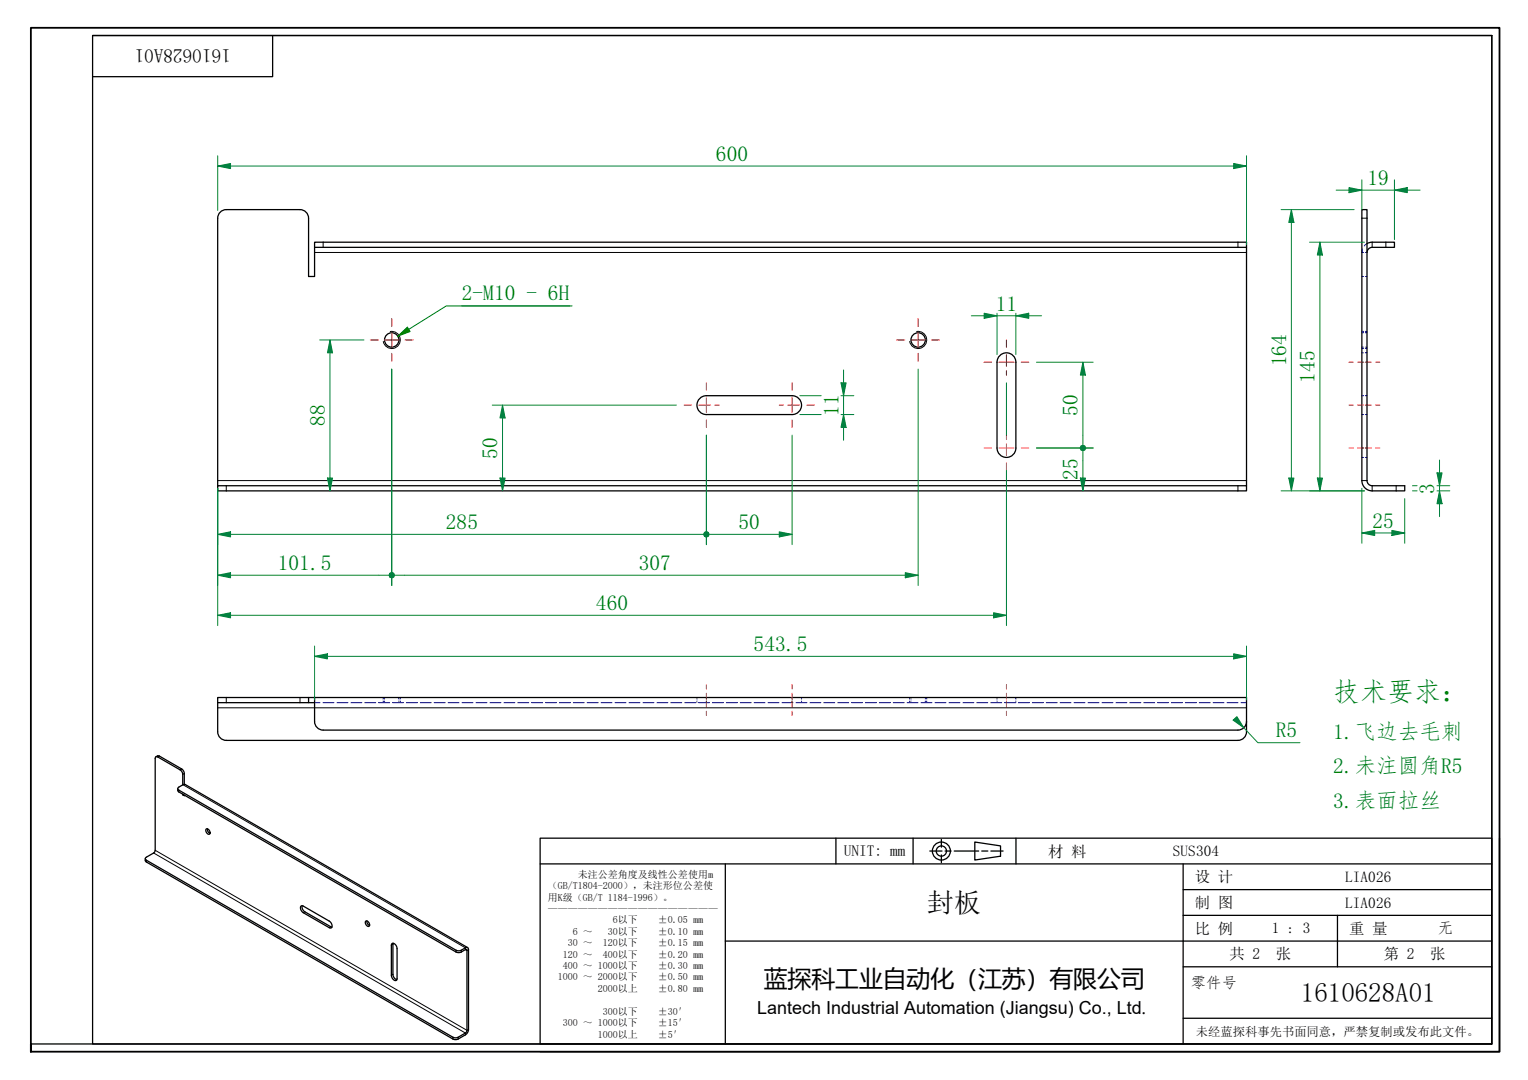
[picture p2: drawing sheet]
<svg xmlns="http://www.w3.org/2000/svg" width="297mm" height="210mm" viewBox="0 0 297 210" stroke-linecap="round" stroke-linejoin="round" font-family="sans-serif">
<g fill="none" stroke="#000" stroke-width=".25">
<path d="M61.2 47.1h181.1v1h-181.1zM61.2 48.1v5.6h-1.2v-11.3a1.67 1.67 0 0 0-1.7-1.7h-14.3a1.67 1.67 0 0 0-1.7 1.7v52M242.3 48.1v46.3M265.7 47.3l1-.2h4.4v1h-4.4a1 1 0 0 0-1 1M136 77.4l.8-.4 .5-.1h16.7a1.83 1.83 0 0 1 1.8 1.8 1.83 1.83 0 0 1-1.8 1.9h-16.7a1.83 1.83 0 0 1-1.7-1.2 1.83 1.83 0 0 1 .4-2zM194.4 69.1a1.83 1.83 0 0 1 2-.4 1.83 1.83 0 0 1 1.1 1.7v16.7a1.83 1.83 0 0 1-1.8 1.8 1.83 1.83 0 0 1-1.9-1.8v-16.7l.1-.5zM42.3 94.4h200v1h-200zM264.7 93.4v-52.7h1v52.7a1 1 0 0 0 1 1h6.4v1h-6.4a2 2 0 0 1-2-2M42.3 135.6h200v6.6a1.67 1.67 0 0 1-1.6 1.7h-196.7a1.67 1.67 0 0 1-1.7-1.7zM60 135.6v1h-17.7M60 136.6h1.2M61.2 135.6v4.6a1.67 1.67 0 0 0 1.6 1.7h177.9a1.67 1.67 0 0 0 1.6-1.7"/>
<path d="M30.3 147.1l.4-.2h.3l4.5 2.6 .3 .7v2.2M35.5 152.5v-2.2l-.4-.6-4.4-2.6-.5 .1v18.1l-.2 .4-1.7 1v.4l59.8 34.5 .8 .1 1.7-1 .2-.4-.1-15.7-1.4 .5-.6-.1-53.9-31.1-.2-.2v-.4M35.5 154.5l.4 .2v-.1M35.5 154.4v.1M35.6 154.4l-.1 .1M28.2 166.9l.1 .4 .2 .2 59.9 34.5h.5l1.6-.9 .4-.3 .2-.6v-15.6l-.2-.4h-.3l-1.3 .6-.6-.1-53.9-31.1-.2-.4 1-.7h.4l54.9 31.7M40.1 161.1a.66 .66 0 0 1 .6 .3 .66 .66 0 0 1 0 .7 .72 .72 0 0 1-.6-1zM40.3 161.1l.1 .4 .4 .5M58.5 176.1l.2-.1 .3 .1 5 2.9a.81 .81 0 0 1 .3 1.4l-5.3-3a1.06 1.06 0 0 1-.5-1.3zM58.7 176a1.12 1.12 0 0 0 .6 1.2l5.2 3M71.1 179a.66 .66 0 0 1 .6 .4 .66 .66 0 0 1 0 .7 .72 .72 0 0 1-.6-1.1zM71.3 179l.1 .4 .4 .5"/>
<path d="M76.2 183.4a.81 .81 0 0 1 1 1v5.8a.42 .42 0 0 1-.4 .4 .42 .42 0 0 1-.4-.3l-.3-.8zM76.4 183.3v6.1a1.12 1.12 0 0 0 .7 1"/>
<circle cx="76.2" cy="66.1" r="1.4"/>
<circle cx="178.5" cy="66.1" r="1.4"/>
</g>
<g fill="none" stroke="#000" stroke-width=".19">
<path d="M61.2 49.1h181.1M62.8 47.1v1M240.7 47.1v1M264.7 42.4h1M266.7 47.1v1M269.4 47.1v1M75.9 64.4a1.67 1.67 0 0 1 1.9 1.4 1.67 1.67 0 0 1-1.4 1.9 1.67 1.67 0 0 1-1.9-1.3M178.2 64.4a1.67 1.67 0 0 1 1.9 1.4 1.67 1.67 0 0 1-1.3 1.9 1.67 1.67 0 0 1-2-1.3M42.3 93.4h200M44 94.4v1M240.7 94.4v1M264.7 93.4h1"/>
<path d="M266.7 94.4v1M271.4 94.4v1M42.3 137.6h200M44 135.6v1M58.3 135.6v1M31 146.9l-.3 .2M34.8 153.6v.3M35.3 149.5l-.3 .1M35.6 152.5l54.9 31.7v.4l.3 .1 .3-.1M35.8 150.3l-.3 .2M28.5 167.2v.3M29.9 165.8l60.6 35v.3"/>
<path d="M30.2 165.3l60.6 35 .3-.2M59.3 177.2l-.3 .2M64.3 180.1l-.3 .2M76.4 189.4l-.3 .1M76.4 183.5l-.3 .2M88.7 184.7v.3M89.7 184.7v.3M88.1 201.6v.3M89.1 201.6v.3"/>
</g>
<g fill="none" stroke="#00f" stroke-width=".19">
<path d="M264.7 53.7h.4M264.9 48.4l-.2 .7M265.4 53.7h.3M265.7 47.3l-.5 .5M264.7 76.9h.4M264.7 68.6h.4M264.7 67.5h.4M264.7 64.7h.4M264.7 67.7h.4M264.7 64.4h.4M265.4 76.9h.3M265.4 68.6h.3"/>
<path d="M265.4 67.5h.3M265.4 64.7h.3M265.4 67.7h.3M265.4 64.4h.3M264.7 80.6h.4M264.7 88.9h.4M265.4 80.6h.3M265.4 88.9h.3M61.2 136.6h1M62.8 136.6h2.1M65.5 136.6h2.1M68.2 136.6h2.1"/>
<path d="M70.9 136.6h2.1M73.6 136.6h2.2M74.5 135.6v.3M74.5 136.2v.4M74.8 135.6v.3M74.8 136.2v.4M76.3 136.6h2.2M77.5 135.6v.3M77.5 136.2v.4M77.8 135.6v.3M77.8 136.2v.4M79 136.6h2.2"/>
<path d="M81.7 136.6h2.2M84.4 136.6h2.2M87.1 136.6h2.2M89.8 136.6h2.2M92.5 136.6h2.2M95.2 136.6h2.2M97.9 136.6h2.2M100.6 136.6h2.2M103.3 136.6h2.2M106 136.6h2.2M108.7 136.6h2.2M111.4 136.6h2.2"/>
<path d="M114.1 136.6h2.2M116.9 136.6h2.1M119.6 136.6h2.1M122.3 136.6h2.1M125 136.6h2.1M127.7 136.6h2.1M130.4 136.6h2.1M133.1 136.6h2.1M135.5 135.6v.3M135.5 136.2v.4M135.8 136.6h2.1M138.5 136.6h2.1"/>
<path d="M141.2 136.6h2.2M143.9 136.6h2.2M146.6 136.6h2.2M149.3 136.6h2.2M152 136.6h2.2M154.7 136.6h2.2M155.8 135.6v.3M155.8 136.2v.4M157.4 136.6h2.2M160.1 136.6h2.2M162.8 136.6h2.2M165.5 136.6h2.2"/>
<path d="M168.2 136.6h2.2M170.9 136.6h2.2M173.6 136.6h2.2M176.3 136.6h2.2M176.8 135.6v.3M176.8 136.2v.4M177.1 135.6v.3M177.1 136.2v.4M179 136.6h2.2M179.9 135.6v.3M179.9 136.2v.4M180.2 135.6v.3"/>
<path d="M180.2 136.2v.4M181.8 136.6h2.1M184.5 136.6h2.1M187.2 136.6h2.1M189.9 136.6h2.1M192.6 136.6h2.1M193.8 135.6v.3M193.8 136.2v.4M195.3 136.6h2.1M197.5 135.6v.3M197.5 136.2v.4M198 136.6h2.1"/>
<path d="M200.7 136.6h2.1M203.4 136.6h2.1M206.1 136.6h2.1M208.8 136.6h2.2M211.5 136.6h2.2M214.2 136.6h2.2M216.9 136.6h2.2M219.6 136.6h2.2M222.3 136.6h2.2M225 136.6h2.2M227.7 136.6h2.2M230.4 136.6h2.2"/>
<path d="M233.1 136.6h2.2M235.8 136.6h2.2M238.5 136.6h2.2M241.2 136.6h1.1"/>
</g>
<path d="M264.7 49.1h.4M265.4 49.1h.3M264.7 70.4h.4M265.4 70.4h.3M264.7 87.1h.4M265.4 87.1h.3M137.3 135.6v.3M137.3 136.2v.4M154 135.6v.3M154 136.2v.4" fill="none" stroke="#00f" stroke-width=".19"/>
<path d="M6 204.4v-1.5v1.5M6 202.9v-197.5h285.5v199h-285.5" fill="none" stroke="#000" stroke-width=".35"/>
<path d="M18 6.9h272v196h-272zM18 6.9h272M53 6.9v8h-35M290 6.9v196h-284" fill="none" stroke="#000" stroke-width=".25"/>
<g fill="none" stroke="#000" stroke-width=".25">
<path d="M105 162.9h185v40h-185zM105 167.9h185M141 167.9v35M162.5 162.9v5M177.5 162.9v5M180.8 165.4h2.3M183 163.2v1.5M183 166.2v1.5M183.7 165.4h1.2M185.5 165.4h4.8M189.5 163.7l5 .7v2l-5 .8zM190.8 165.4h1.2"/>
<path d="M192.6 165.4h2.4M197.5 162.9v5M230 167.9v35M230 177.9h60M230 172.9h60M260 177.9v10M291.5 162.9v41.5h-186.5M141 182.9h149M230 197.9h60M230 187.9h60"/>
<circle cx="183" cy="165.4" r="1.75"/>
<circle cx="183" cy="165.4" r="1"/>
</g>
<g fill="none" stroke="#f00" stroke-width=".19">
<path d="M133 78.7h1.4M135.9 78.7h2.3M137.3 74.4v1.4M137.3 77.3v2.9M139 78.7h.8M151.5 78.7h.8M153.2 78.7h2.2M154 74.4v1.4M154 77.3v2.9M156.9 78.7h1.4M191.3 70.4h1.5M194.2 70.4h2.9"/>
<path d="M195.7 66.1v1.4M195.7 69v2.2M195.7 72.1v.8M198.5 70.4h1.5M137.3 81.6v1.5M154 81.6v1.5M191.3 87.1h1.5M194.2 87.1h2.9M195.7 84.6v.8M195.7 86.2v2.3M195.7 90v1.4M198.5 87.1h1.5"/>
</g>
<g fill="none" stroke="#f00" stroke-width=".19">
<path d="M262.2 78.7h.9M262.2 70.4h.9M263.9 78.7h1.2M263.9 70.4h1.2M265.4 78.7h1.2M265.4 70.4h1.2M267.4 78.7h.8M267.4 70.4h.8M262.2 87.1h.9M263.9 87.1h1.2M265.4 87.1h1.2M267.4 87.1h.8"/>
<path d="M137.3 133.1v.8M137.3 134.7v1.2M137.3 136.2v1.2M137.3 138.2v.9M154 133.1v.8M154 134.7v1.2M154 136.2v1.2M154 138.2v.9M195.7 133.1v.8M195.7 134.7v1.2M195.7 136.2v1.2M195.7 138.2v.9"/>
</g>
<path d="M256.6 47.1v2.5" fill="none" stroke="#00803f" stroke-width=".19"/>
<path d="M256.6 47.1l.5 2.5h-1z" fill="#00803f"/>
<path d="M256.6 47.1l.5 2.5h-1zM256.6 92.9v2.5" fill="none" stroke="#00803f" stroke-width=".19"/>
<path d="M256.1 92.9h1l-.5 2.5z" fill="#00803f"/>
<path d="M254.6 47.1h10.6M256.6 49.6v43.3M254.6 95.4h10.6M256.1 92.9h1l-.5 2.5zM264.7 103.6h2.5" fill="none" stroke="#00803f" stroke-width=".19"/>
<path d="M264.7 103.6l2.5-.5v1z" fill="#00803f"/>
<path d="M264.7 103.6l2.5-.5v1zM270.6 103.6h2.5" fill="none" stroke="#00803f" stroke-width=".19"/>
<path d="M270.6 103.1l2.5 .5-2.5 .5z" fill="#00803f"/>
<path d="M251 92.9v2.5M264.7 94.9v10.7M273.1 96.9v8.7M267.2 103.6h3.4M270.6 103.1l2.5 .5-2.5 .5z" fill="none" stroke="#00803f" stroke-width=".19"/>
<path d="M250.5 92.9h1l-.5 2.5z" fill="#00803f"/>
<path d="M251 40.7v2.5M250.5 92.9h1l-.5 2.5z" fill="none" stroke="#00803f" stroke-width=".19"/>
<path d="M251 40.7l.5 2.5h-1z" fill="#00803f"/>
<path d="M262.2 37h2.5M249 40.7h14.2M251 40.7l.5 2.5h-1zM251 43.2v49.7M249 95.4h16.2" fill="none" stroke="#00803f" stroke-width=".19"/>
<path d="M262.2 36.5l2.5 .5-2.5 .5z" fill="#00803f"/>
<path d="M262.2 36.5l2.5 .5-2.5 .5zM271.1 37h2.5" fill="none" stroke="#00803f" stroke-width=".19"/>
<path d="M271.1 37l2.5-.5v1z" fill="#00803f"/>
<path d="M259.7 37h2.5M264.7 37h6.4M264.7 35v5.9M271.1 37l2.5-.5v1zM271.1 35v11.6M273.6 37h2.5M279.8 91.9v2.5" fill="none" stroke="#00803f" stroke-width=".19"/>
<path d="M279.3 91.9h1l-.5 2.5z" fill="#00803f"/>
<path d="M279.3 91.9h1l-.5 2.5zM279.8 95.4v2.5" fill="none" stroke="#00803f" stroke-width=".19"/>
<path d="M279.8 95.4l.5 2.5h-1z" fill="#00803f"/>
<path d="M274.6 95.4h.9M274.6 94.4h.9M279.3 95.4h2.5M279.3 94.4h2.5M279.8 95.4l.5 2.5h-1zM279.8 89.4v2.5M279.8 94.4v1M279.8 97.9v2.5M42.3 103.9h2.5" fill="none" stroke="#00803f" stroke-width=".19"/>
<path d="M42.3 103.9l2.5-.5v1z" fill="#00803f"/>
<path d="M42.3 103.9l2.5-.5v1zM134.8 103.9h1.9" fill="none" stroke="#00803f" stroke-width=".19"/>
<circle cx="137.3" cy="103.9" r=".62" fill="#00803f"/>
<path d="M42.3 94.9v11M137.3 84.6v21.3M44.8 103.9h90M137.9 103.9h1.9" fill="none" stroke="#00803f" stroke-width=".19"/>
<circle cx="137.3" cy="103.9" r=".62" fill="#00803f"/>
<path d="M151.5 103.9h2.5" fill="none" stroke="#00803f" stroke-width=".19"/>
<path d="M151.5 103.4l2.5 .5-2.5 .5z" fill="#00803f"/>
<path d="M97.7 92.9v2.5M137.3 84.6v21.3M154 84.6v21.3M139.8 103.9h11.7M151.5 103.4l2.5 .5-2.5 .5z" fill="none" stroke="#00803f" stroke-width=".19"/>
<path d="M97.2 92.9h1l-.5 2.5z" fill="#00803f"/>
<path d="M97.7 78.7v2.5M97.2 92.9h1l-.5 2.5z" fill="none" stroke="#00803f" stroke-width=".19"/>
<path d="M97.7 78.7l.5 2.5h-1z" fill="#00803f"/>
<path d="M95.7 78.7h35.8M97.7 78.7l.5 2.5h-1zM97.7 81.2v11.7M210.5 92.9v2.5" fill="none" stroke="#00803f" stroke-width=".19"/>
<path d="M210 92.9h1l-.5 2.5z" fill="#00803f"/>
<path d="M210 92.9h1l-.5 2.5zM210.5 87.7v1.9" fill="none" stroke="#00803f" stroke-width=".19"/>
<circle cx="210.5" cy="87.1" r=".63" fill="#00803f"/>
<path d="M201.5 87.1h11M210.5 84.6v1.8M210.5 89.6v3.3" fill="none" stroke="#00803f" stroke-width=".19"/>
<circle cx="210.5" cy="87.1" r=".62" fill="#00803f"/>
<path d="M210.5 70.4v2.5" fill="none" stroke="#00803f" stroke-width=".19"/>
<path d="M210.5 70.4l.5 2.5h-1z" fill="#00803f"/>
<path d="M201.5 70.4h11M210.5 70.4l.5 2.5h-1zM210.5 72.9v11.7M201.5 87.1h11M42.3 119.6h2.5" fill="none" stroke="#00803f" stroke-width=".19"/>
<path d="M42.3 119.6l2.5-.5v1z" fill="#00803f"/>
<path d="M42.3 119.6l2.5-.5v1zM193.2 119.6h2.5" fill="none" stroke="#00803f" stroke-width=".19"/>
<path d="M193.2 119.1l2.5 .5-2.5 .5z" fill="#00803f"/>
<path d="M42.3 32.3h2.5M195.7 74.4v10.2M42.3 94.9v26.7M195.7 91.4v30.2M44.8 119.6h148.4M193.2 119.1l2.5 .5-2.5 .5z" fill="none" stroke="#00803f" stroke-width=".19"/>
<path d="M42.3 32.3l2.5-.5v1z" fill="#00803f"/>
<path d="M42.3 32.3l2.5-.5v1zM239.8 32.3h2.5" fill="none" stroke="#00803f" stroke-width=".19"/>
<path d="M239.8 31.8l2.5 .5-2.5 .5z" fill="#00803f"/>
<path d="M42.3 30.3v10.6M44.8 32.3h195M239.8 31.8l2.5 .5-2.5 .5zM242.3 30.3v17.3M164 74.4v2.5" fill="none" stroke="#00803f" stroke-width=".19"/>
<path d="M163.5 74.4h1l-.5 2.5z" fill="#00803f"/>
<path d="M163.5 74.4h1l-.5 2.5zM164 80.6v2.5" fill="none" stroke="#00803f" stroke-width=".19"/>
<path d="M164 80.6l.5 2.5h-1z" fill="#00803f"/>
<path d="M155.5 76.9h4.1M163.5 76.9h2.5M164 71.9v2.5M164 76.9v3.7M191.3 61.4h2.5M155.5 80.6h4.1M163.5 80.6h2.5M164 80.6l.5 2.5h-1zM164 83.1v2.5" fill="none" stroke="#00803f" stroke-width=".19"/>
<path d="M191.3 60.9l2.5 .5-2.5 .5z" fill="#00803f"/>
<path d="M191.3 60.9l2.5 .5-2.5 .5zM197.5 61.4h2.5" fill="none" stroke="#00803f" stroke-width=".19"/>
<path d="M197.5 61.4l2.5-.5v1z" fill="#00803f"/>
<path d="M188.8 61.4h2.5M193.8 61.4h3.7M193.8 60.9v8M197.5 61.4l2.5-.5v1zM197.5 60.9v8M200 61.4h2.5M61.2 127.6h2.5" fill="none" stroke="#00803f" stroke-width=".19"/>
<path d="M61.2 127.6l2.5-.5v1z" fill="#00803f"/>
<path d="M61.2 127.6l2.5-.5v1zM239.8 127.6h2.5" fill="none" stroke="#00803f" stroke-width=".19"/>
<path d="M239.8 127.1l2.5 .5-2.5 .5z" fill="#00803f"/>
<path d="M61.2 125.6v10.5M63.7 127.6h176.1M239.8 127.1l2.5 .5-2.5 .5zM240.1 139.6l1.7 1.8M242.3 125.6v10.5" fill="none" stroke="#00803f" stroke-width=".19"/>
<path d="M239.7 140l.7-.7 1.4 2.1z" fill="#00803f"/>
<path d="M42.3 111.8h2.5M239.7 140l.7-.7 1.4 2.1zM240.1 139.6l.6 .6M241.8 141.4l2.7 2.9h8.2" fill="none" stroke="#00803f" stroke-width=".19"/>
<g fill="none" stroke="#f00" stroke-width=".19">
<path d="M72 66.1h1.6M74.8 66.1h2.7M76.2 61.9v1.6M76.2 64.7v2.8M76.2 68.7v1.5M78.7 66.1h1.6M174.3 66.1h1.6M177.1 66.1h2.8M178.5 61.9v1.6M178.5 64.7v2.8M178.5 68.7v1.5M181.1 66.1h1.6"/>
<path d="M191.3 70.4h1.5M194.2 70.4h2.9M195.7 66.1v1.4M195.7 69v2.2M195.7 72.1v.8M198.5 70.4h1.5"/>
</g>
<path d="M42.3 111.8l2.5-.5v1z" fill="#00803f"/>
<path d="M42.3 111.8l2.5-.5v1zM73.7 111.8h1.8" fill="none" stroke="#00803f" stroke-width=".19"/>
<circle cx="76.2" cy="111.8" r=".62" fill="#00803f"/>
<path d="M76.2 71.7v42.1M42.3 94.9v18.9M44.8 111.8h28.9M76.8 111.8h1.9" fill="none" stroke="#00803f" stroke-width=".19"/>
<circle cx="76.2" cy="111.8" r=".62" fill="#00803f"/>
<path d="M176 111.8h2.5" fill="none" stroke="#00803f" stroke-width=".19"/>
<path d="M176 111.3l2.5 .5-2.5 .5z" fill="#00803f"/>
<path d="M76.2 71.7v42.1M178.5 71.7v42.1M64.1 92.9v2.5M78.7 111.8h97.3M176 111.3l2.5 .5-2.5 .5z" fill="none" stroke="#00803f" stroke-width=".19"/>
<path d="M63.6 92.9h1l-.5 2.5z" fill="#00803f"/>
<path d="M64.1 66.1v2.5M63.6 92.9h1l-.5 2.5z" fill="none" stroke="#00803f" stroke-width=".19"/>
<path d="M64.1 66.1l.5 2.5h-1z" fill="#00803f"/>
<path d="M62.1 66.1h8.7M64.1 66.1l.5 2.5h-1zM64.1 68.6v24.3" fill="none" stroke="#00803f" stroke-width=".19"/>
<path d="M89.8 59.5h20.9M79.5 64l-2.2 1.3" fill="none" stroke="#008000" stroke-width=".19"/>
<path d="M77.3 65.3l1.9-1.7 .5 .8z" fill="#008000"/>
<path d="M111.2 59.5h-24.4l-7.3 4.5M77.3 65.3l1.9-1.7 .5 .8z" fill="none" stroke="#008000" stroke-width=".19"/>
<text font-size="5.2" fill="#008000" x="259.2" y="136.2">技术要求：</text>
<g font-size="5.2">
<text x="180.3" y="177.3">封板</text>
<text x="252.9" y="194.8">1610628A01</text>
</g>
<text font-size="4.6" x="148.5" y="191.9">蓝探科工业自动化（江苏）有限公司</text>
<g font-size="4.2" fill="#008000">
<text x="139.2" y="31.2">600</text>
<text x="265.8" y="35.9">19</text>
<text x="89.8" y="58.3">2-M10 - 6H</text>
<text x="193.6" y="60.4">11</text>
<text x="250" y="71.2" transform="rotate(-90 250 71.2)">164</text>
<text x="255.5" y="74.4" transform="rotate(-90 255.5 74.4)">145</text>
<text x="63.1" y="82.8" transform="rotate(-90 63.1 82.8)">88</text>
<text x="163" y="80.8" transform="rotate(-90 163 80.8)">11</text>
<text x="209.5" y="80.8" transform="rotate(-90 209.5 80.8)">50</text>
<text x="96.7" y="89.2" transform="rotate(-90 96.7 89.2)">50</text>
<text x="209.5" y="93.3" transform="rotate(-90 209.5 93.3)">25</text>
<text x="278.8" y="96" transform="rotate(-90 278.8 96)">3</text>
<text x="86.7" y="102.8">285</text>
<text x="143.6" y="102.8">50</text>
<text x="266.8" y="102.5">25</text>
<text x="54" y="110.8">101.5</text>
<text x="124.2" y="110.8">307</text>
<text x="115.8" y="118.6">460</text>
<text x="146.5" y="126.5">543.5</text>
<text x="248" y="143.3">R5</text>
<text x="259.2" y="143.6">1.飞边去毛刺</text>
<text x="259.2" y="150.3">2.未注圆角R5</text>
<text x="259.2" y="157">3.表面拉丝</text>
</g>
<text font-size="3.7" x="44.9" y="9.6" transform="rotate(180 44.9 9.6)">1610628A01</text>
<text font-size="3.5" x="147.2" y="197.1">Lantech Industrial Automation (Jiangsu) Co., Ltd.</text>
<g font-size="3">
<text x="164" y="166.4">UNIT: mm</text>
<text x="203.8" y="166.5">材 料</text>
<text x="228" y="166.4">SUS304</text>
<text x="232.3" y="171.5">设 计</text>
<text x="261.5" y="171.4">LIA026</text>
<text x="232.3" y="176.5">制 图</text>
<text x="261.5" y="176.4">LIA026</text>
<text x="232.3" y="181.5">比 例</text>
<text x="247.3" y="181.4">1 : 3</text>
<text x="262.3" y="181.5">重 量</text>
<text x="279.5" y="181.4">无</text>
<text x="231.5" y="192">零件号</text>
<text x="239" y="186.5">共 2</text>
<text x="248" y="186.5">张</text>
<text x="269" y="186.5">第 2</text>
<text x="278" y="186.5">张</text>
</g>
<text font-size="2.4" x="232.5" y="201.3">未经蓝探科事先书面同意，严禁复制或发布此文件。</text>
<g font-size="1.9">
<text x="106.5" y="172.8">（GB/T1804-2000），未注形位公差使</text>
<text x="112.3" y="170.6">未注公差角度及线性公差使用m</text>
<text x="106.5" y="175">用K级（GB/T 1184-1996）。</text>
<text x="106.5" y="177.2">—————————————————</text>
<text x="119.1" y="179.5">6以下</text>
<text x="127.9" y="179.5">±0.05 mm</text>
<text x="110.4" y="183.9">30 ～</text>
<text x="111.4" y="181.7">6 ～</text>
<text x="117.2" y="183.9">120以下</text>
<text x="118.2" y="181.7">30以下</text>
<text x="127.9" y="181.7">±0.10 mm</text>
<text x="127.9" y="183.9">±0.15 mm</text>
<text x="108.4" y="190.6">1000 ～ 2000以下</text>
<text x="109.4" y="186.1">120 ～</text>
<text x="109.4" y="188.3">400 ～ 1000以下</text>
<text x="117.2" y="186.1">400以下</text>
<text x="127.9" y="186.1">±0.20 mm</text>
<text x="127.9" y="188.3">±0.30 mm</text>
<text x="127.9" y="190.6">±0.50 mm</text>
<text x="116.2" y="192.8">2000以上</text>
<text x="117.2" y="197.2">300以下</text>
<text x="127.9" y="192.8">±0.80 mm</text>
<text x="127.9" y="197.2">±30′</text>
<text x="109.4" y="199.4">300 ～ 1000以下</text>
<text x="116.2" y="201.7">1000以上</text>
<text x="127.9" y="199.4">±15′</text>
<text x="127.9" y="201.7">±5′</text>
</g>
</svg>
